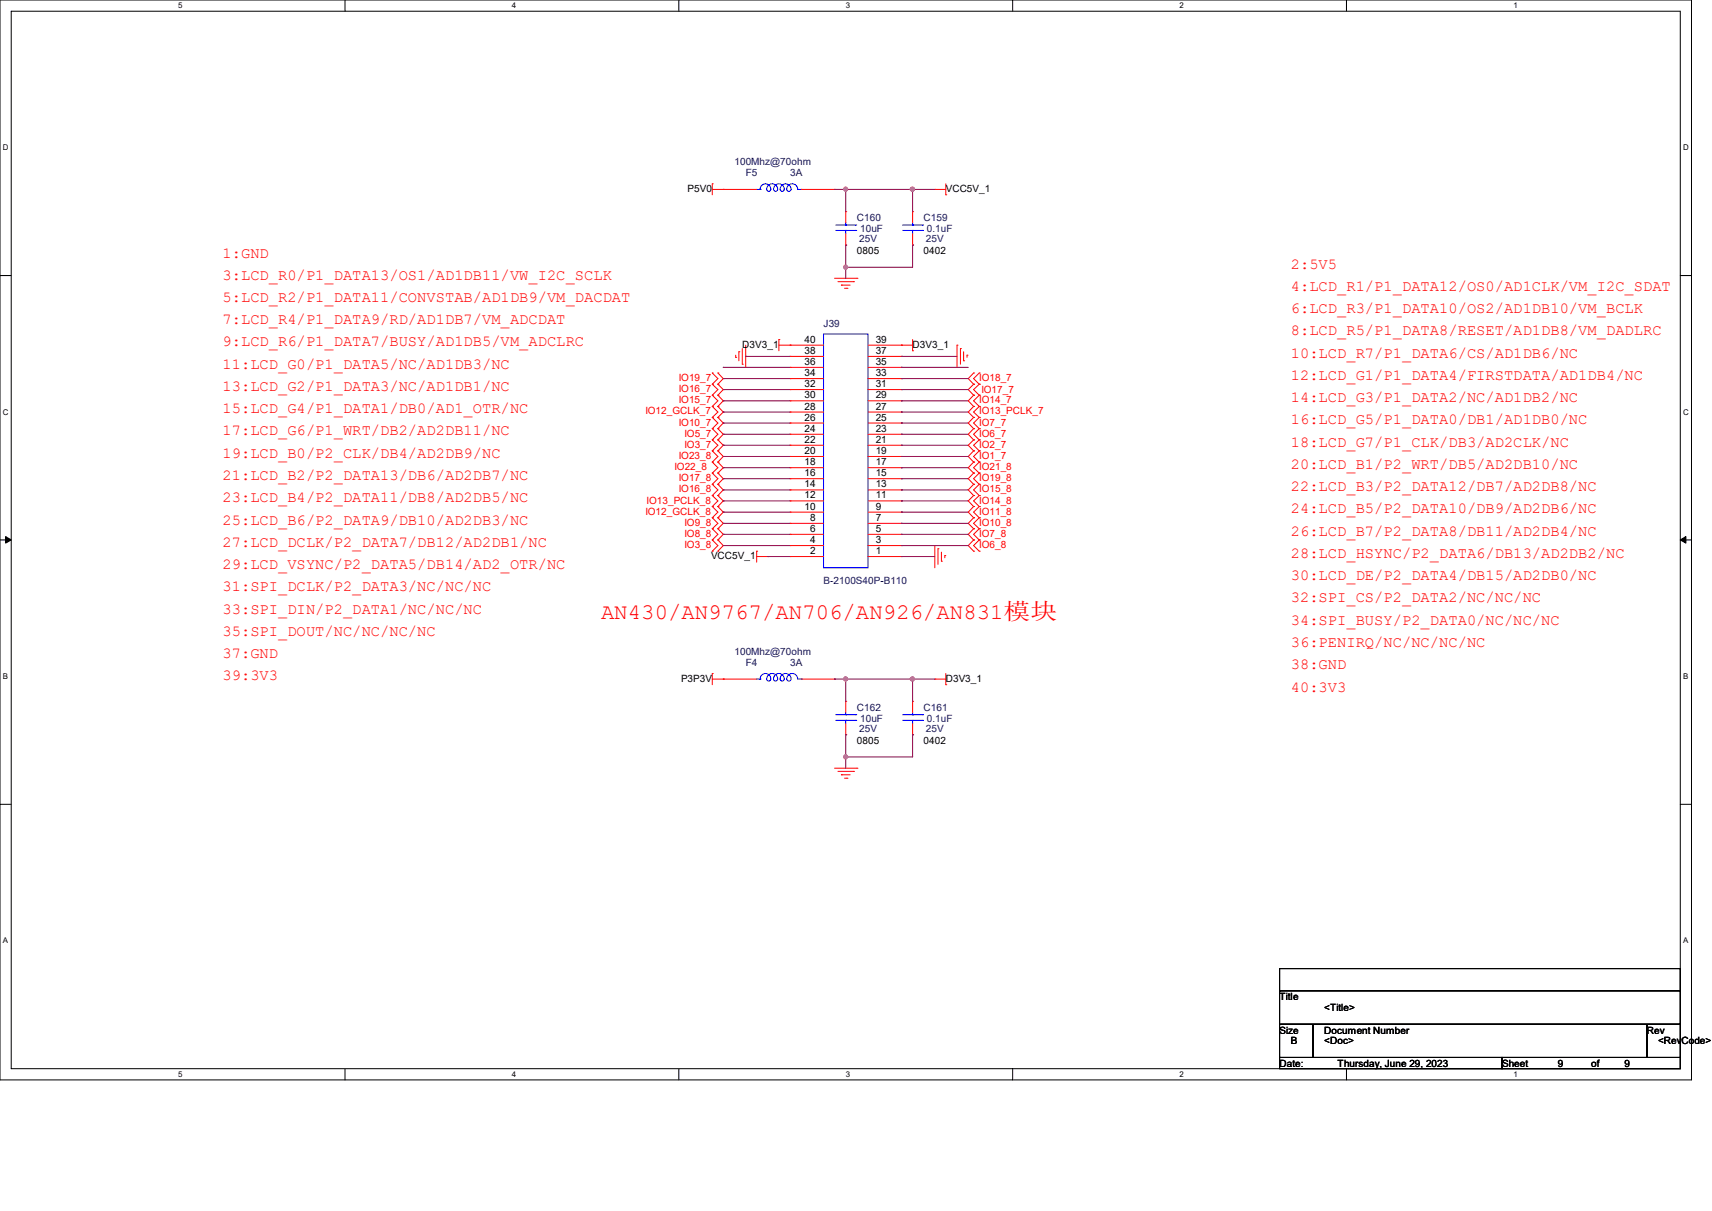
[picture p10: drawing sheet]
<svg xmlns="http://www.w3.org/2000/svg" width="297mm" height="210mm" viewBox="0 0 297 210" stroke-linecap="round" stroke-linejoin="round" font-family="sans-serif">
<path d="M0 0h293.5v187.3h-293.5zM1.9 1.9h289.6v183.4h-289.6z" fill="none" stroke="#000" stroke-width=".17"/>
<g fill="#fff">
<path d="M30.9 .2h.8v1.5h-.8z"/>
<path d="M30.9 185.5h.8v1.6h-.8z"/>
</g>
<path d="M59.9 0v1.9M59.9 185.3v2" fill="none" stroke="#000" stroke-width=".17"/>
<g fill="#fff">
<path d="M88.8 .2h.8v1.5h-.8z"/>
<path d="M88.8 185.5h.8v1.6h-.8z"/>
</g>
<path d="M117.8 0v1.9M117.8 185.3v2" fill="none" stroke="#000" stroke-width=".17"/>
<g fill="#fff">
<path d="M146.7 .2h.8v1.5h-.8z"/>
<path d="M146.7 185.5h.8v1.6h-.8z"/>
</g>
<path d="M175.7 0v1.9M175.7 185.3v2" fill="none" stroke="#000" stroke-width=".17"/>
<g fill="#fff">
<path d="M204.6 .2h.8v1.5h-.8z"/>
<path d="M204.6 185.5h.8v1.6h-.8z"/>
</g>
<path d="M233.6 0v1.9M233.6 185.3v2" fill="none" stroke="#000" stroke-width=".17"/>
<g fill="#fff">
<path d="M262.6 .2h.7v1.5h-.7z"/>
<path d="M262.6 185.5h.7v1.6h-.7z"/>
<path d="M.5 24.8h1v1.6h-1z"/>
<path d="M292 24.8h1v1.6h-1z"/>
<path d="M.5 70.7h1v1.5h-1z"/>
<path d="M292 70.7h1v1.5h-1z"/>
</g>
<path d="M0 47.8h1.9M291.5 47.8h2" fill="none" stroke="#000" stroke-width=".17"/>
<g fill="#fff">
<path d="M.5 116.5h.9v1.6h-.9z"/>
<path d="M292 116.5h.9v1.6h-.9z"/>
</g>
<path d="M0 93.6h1.9M291.5 93.6h2" fill="none" stroke="#000" stroke-width=".17"/>
<path d="M1 93l.9 .6-.9 .6zM291.5 93.6l1-.6v1.2z" fill="#000" stroke="#000" stroke-width=".17"/>
<g fill="#fff">
<path d="M.5 162.4h.9v1.5h-.9z"/>
<path d="M292 162.4h.9v1.5h-.9z"/>
</g>
<path d="M0 139.5h1.9M291.5 139.5h2M222 168h69.5v3.8h-69.5zM222 171.8h69.5v5.8h-69.5zM222 177.6h5.8v5.8h-5.8zM227.8 177.6h57.9v5.8h-57.9zM285.7 177.6h5.8v5.8h-5.8zM222 183.4h38.6v1.9h-38.6zM260.6 183.4h30.9v1.9h-30.9z" fill="none" stroke="#000" stroke-width=".17"/>
<g fill="none" stroke="#f00" stroke-width=".17">
<path d="M123.6 31.9h.1M123.6 31.9v1.9M123.6 32.9h7.7M125.5 32.9h.1M139 32.9h5.8M144.8 32.9h.1M146.7 36.7h.1M146.7 36.7v1.9M158.3 36.7h.1M158.3 36.7v1.9M162.2 32.9h.1M162.2 32.9h1.9"/>
<path d="M164.1 33.8h.1M164.1 31.9v1.9M129.4 59.9v3.8M135.1 58.9h.1M135.1 59.9h7.8M135.1 58.9v1.9M137.1 59.9h.1M144.8 48.3h3.9M145.4 48.9h2.7M146 49.4h.1M146 49.4h1.5M146.5 50h.4"/>
<path d="M146.7 42.5h.1M146.7 40.6v1.9M146.9 50h.1M148.1 48.9h.1M148.7 48.3h.1M150.6 59.9h7.7M156.4 59.9h.1M158.3 42.5h.1M158.3 40.6v1.9M158.3 58.9v1.9M166 59.9h.1M166 59.9v3.8"/>
<path d="M123.6 66.6h.1M123.6 68.5h.1M123.6 70.5h.1M123.6 72.4h.1M123.6 74.3h.1M123.6 76.3h.1M123.6 78.2h.1M123.6 64.7h.1M123.6 66.6l.9 1-.9 .9M123.6 70.5l.9 1-.9 .9M123.6 74.3l.9 1-.9 1M123.6 78.2l.9 1-.9 .9"/>
<path d="M123.6 64.7l.9 1-.9 .9M123.6 68.5l.9 1-.9 1M123.6 72.4l.9 1-.9 .9M123.6 76.3l.9 .9-.9 1M124.5 68.5h.1M124.5 66.6h.1M124.5 72.4h.1M124.5 70.5h.1M124.5 76.3h.1M124.5 74.3h.1M124.5 78.2h.1M124.5 64.7h.1"/>
<path d="M124.5 66.6l1 1-1 .9M124.5 70.5l1 1-1 .9M124.5 74.3l1 1-1 1M124.5 78.2l1 1-1 .9M124.5 64.7l1 1-1 .9M124.5 68.5l1 1-1 1M124.5 72.4l1 1-1 .9M124.5 76.3l1 .9-1 1M127.6 62h.1M127.6 61.6v.4M128.2 61h.1M128.2 61v1.6"/>
<path d="M128.8 63.2h.1M128.8 60.5v2.7M129.4 63.7h.1M137.1 79.2h.1M137.1 77.2h.1M137.1 75.3h.1M137.1 73.4h.1M137.1 71.5h.1M137.1 69.5h.1M137.1 67.6h.1M137.1 65.7h.1M137.1 63.7h.1"/>
<path d="M137.1 61.8h.1M137.1 79.2h5.8M137.1 77.2h5.8M137.1 75.3h5.8M137.1 73.4h5.8M137.1 71.5h5.8M137.1 69.5h5.8M137.1 67.6h5.8M137.1 65.7h5.8M137.1 63.7h5.8M137.1 61.8h5.8M150.6 79.2h5.8"/>
<path d="M150.6 77.2h5.8M150.6 75.3h5.8M150.6 73.4h5.8M150.6 71.5h5.8M150.6 69.5h5.8M150.6 67.6h5.8M150.6 65.7h5.8M150.6 63.7h5.8M150.6 61.8h5.8M156.4 79.2h.1M156.4 77.2h.1M156.4 75.3h.1"/>
<path d="M156.4 73.4h.1M156.4 71.5h.1M156.4 69.5h.1M156.4 67.6h.1M156.4 65.7h.1M156.4 63.7h.1M156.4 61.8h.1M158.3 60.8h.1M166.6 60.5h.1M166.6 60.5v2.7M167.2 62.6h.1M167.2 61v1.6"/>
<path d="M167.8 61.6h.1M167.8 61.6v.4M168.9 66.6h.1M168.9 68.5h.1M168.9 78.2h.1M168.9 70.5h.1M168.9 72.4h.1M168.9 74.3h.1M168.9 76.3h.1M168.9 64.7h.1M168.9 66.6l-.9 1 .9 .9M168.9 78.2l-.9 1 .9 .9"/>
<path d="M168.9 70.5l-.9 1 .9 .9M168.9 74.3l-.9 1 .9 1M168.9 64.7l-.9 1 .9 .9M168.9 68.5l-.9 1 .9 1M168.9 72.4l-.9 1 .9 .9M168.9 76.3l-.9 .9 .9 1M169.9 68.5h.1M169.9 66.6h.1M169.9 78.2h.1M169.9 72.4h.1M169.9 70.5h.1M169.9 76.3h.1"/>
<path d="M169.9 74.3h.1M169.9 64.7h.1M169.9 66.6l-1 1 1 .9M169.9 78.2l-1 1 1 .9M169.9 70.5l-1 1 1 .9M169.9 74.3l-1 1 1 1M169.9 64.7l-1 1 1 .9M169.9 68.5l-1 1 1 1M169.9 72.4l-1 1 1 .9M169.9 76.3l-1 .9 1 1M123.6 85.9h.1M123.6 87.8h.1"/>
<path d="M123.6 82h.1M123.6 84h.1M123.6 80.1h.1M123.6 89.8h.1M123.6 91.7h.1M123.6 93.6h.1M123.6 95.6h.1M123.6 85.9l.9 1-.9 .9M123.6 82l.9 1-.9 1M123.6 87.8l.9 1-.9 1M123.6 84l.9 1-.9 .9M123.6 80.1l.9 1-.9 .9"/>
<path d="M123.6 89.8l.9 1-.9 .9M123.6 91.7l.9 1-.9 .9M123.6 93.6l.9 1-.9 1M124.5 87.8h.1M124.5 85.9h.1M124.5 84h.1M124.5 82h.1M124.5 80.1h.1M124.5 89.8h.1M124.5 91.7h.1M124.5 93.6h.1M124.5 95.6h.1"/>
<path d="M124.5 85.9l1 1-1 .9M124.5 82l1 1-1 1M124.5 87.8l1 1-1 1M124.5 84l1 1-1 .9M124.5 80.1l1 1-1 .9M124.5 89.8l1 1-1 .9M124.5 91.7l1 1-1 .9M124.5 93.6l1 1-1 1M131.3 95.6h.1M131.3 96.5h1.9M131.3 95.6v1.9M133.2 96.5h.1"/>
<path d="M137.1 96.5h.1M137.1 94.6h.1M137.1 92.7h.1M137.1 90.8h.1M137.1 88.8h.1M137.1 86.9h.1M137.1 85h.1M137.1 83h.1M137.1 81.1h.1M137.1 96.5h5.8M137.1 94.6h5.8M137.1 92.7h5.8"/>
<path d="M137.1 90.8h5.8M137.1 88.8h5.8M137.1 86.9h5.8M137.1 85h5.8M137.1 83h5.8M137.1 81.1h5.8M150.6 96.5h5.8M150.6 94.6h5.8M150.6 92.7h5.8M150.6 90.8h5.8M150.6 88.8h5.8M150.6 86.9h5.8"/>
<path d="M150.6 85h5.8M150.6 83h5.8M150.6 81.1h5.8M156.4 96.5h.1M156.4 94.6h.1M156.4 92.7h.1M156.4 90.8h.1M156.4 88.8h.1M156.4 86.9h.1M156.4 85h.1M156.4 83h.1M156.4 81.1h.1"/>
<path d="M162.2 94.6h.1M162.2 94.6v3.9M162.7 95.2h.1M162.7 95.2v2.7M163.3 97.3h.1M163.3 95.8v1.5M163.9 96.4h.1M163.9 96.4v.3M168.9 85.9h.1M168.9 87.8h.1M168.9 80.1h.1M168.9 89.8h.1"/>
<path d="M168.9 91.7h.1M168.9 82h.1M168.9 84h.1M168.9 93.6h.1M168.9 95.6h.1M168.9 85.9l-.9 1 .9 .9M168.9 89.8l-.9 1 .9 .9M168.9 82l-.9 1 .9 1M168.9 87.8l-.9 1 .9 1M168.9 84l-.9 1 .9 .9M168.9 80.1l-.9 1 .9 .9M168.9 93.6l-.9 1 .9 1"/>
<path d="M168.9 91.7l-.9 1 .9 .9M169.9 87.8h.1M169.9 85.9h.1M169.9 80.1h.1M169.9 91.7h.1M169.9 89.8h.1M169.9 84h.1M169.9 82h.1M169.9 95.6h.1M169.9 93.6h.1M169.9 85.9l-1 1 1 .9M169.9 89.8l-1 1 1 .9"/>
<path d="M169.9 82l-1 1 1 1M169.9 87.8l-1 1 1 1M169.9 84l-1 1 1 .9M169.9 80.1l-1 1 1 .9M169.9 93.6l-1 1 1 1M169.9 91.7l-1 1 1 .9M123.6 116.8h.1M123.6 117.8h7.7M123.6 116.8v1.9M125.5 117.8h.1M139 117.8h5.8M144.8 117.8h.1"/>
<path d="M162.2 117.8h.1M162.2 117.8h1.9M164.1 118.7h.1M164.1 116.8v1.9M144.8 133.2h3.9M145.4 133.8h2.7M146 134.4h.1M146 134.4h1.5M146.5 135h.4M146.7 121.6h.1M146.7 127.4h.1M146.7 121.6v2"/>
<path d="M146.7 125.5v1.9M146.9 135h.1M148.1 133.8h.1M148.7 133.2h.1M158.3 121.6h.1M158.3 127.4h.1M158.3 121.6v2M158.3 125.5v1.9"/>
</g>
<g fill="none" stroke="#00f" stroke-width=".17">
<path d="M131.3 32.9h.6M131.9 32.9h.1M131.9 32.8a.92 .92 0 0 1 1-.9 .92 .92 0 0 1 .8 1.1 .36 .36 0 0 1-.4 .2 .36 .36 0 0 1-.3-.4 .93 .93 0 0 1 1-.9 .93 .93 0 0 1 .9 1.1 .36 .36 0 0 1-.4 .2 .36 .36 0 0 1-.3-.4 .92 .92 0 0 1 1-.9 .92 .92 0 0 1 .8 1.1 .35 .35 0 0 1-.4 .2 .35 .35 0 0 1-.3-.3M135.3 32.8a.93 .93 0 0 1 1.1-.9 .93 .93 0 0 1 .8 1.1 .38 .38 0 0 1-.4 .2 .38 .38 0 0 1-.3-.4 .95 .95 0 0 1 .9-.9 .95 .95 0 0 1 1 .9M138.4 32.9h.6M139 32.9h.1M145 40h3.5M145 39h3.5M146.7 39h.1M146.7 40h.1M146.7 38.6v.4M146.7 40v.6"/>
<path d="M148.5 40h.1M148.5 39h.1M156.6 40h3.5M156.6 39h3.5M158.3 39h.1M158.3 40h.1M158.3 38.6v.4M158.3 40v.6M160.1 40h.1M160.1 39h.1M142.9 57.9h7.7v40.6h-7.7zM131.3 117.8h.6"/>
<path d="M131.9 117.8h.1M131.9 117.8a.92 .92 0 0 1 1-1 .92 .92 0 0 1 .8 1.1 .36 .36 0 0 1-.4 .2 .36 .36 0 0 1-.3-.3 .94 .94 0 0 1 1-1 .94 .94 0 0 1 .9 1.1 .36 .36 0 0 1-.4 .2 .36 .36 0 0 1-.3-.3 .9 .9 0 0 1 1.1-1 .9 .9 0 0 1 .6 1.3 .36 .36 0 0 1-.6-.3 .94 .94 0 0 1 1.1-1 .94 .94 0 0 1 .8 1.1 .38 .38 0 0 1-.4 .2 .38 .38 0 0 1-.3-.3 .95 .95 0 0 1 .9-1 .95 .95 0 0 1 1 1M138.4 117.8h.6M139 117.8h.1M145 124.9h3.5M145 124h3.5M146.7 124h.1M146.7 124.9h.1M146.7 123.6v.4M146.7 124.9v.6M148.5 124.9h.1M148.5 124h.1"/>
<path d="M156.6 124.9h3.5M156.6 124h3.5M158.3 124h.1M158.3 124.9h.1M158.3 123.6v.4M158.3 124.9v.6M160.1 124.9h.1M160.1 124h.1"/>
</g>
<g fill="none" stroke="#800040" stroke-width=".17">
<path d="M144.8 32.9h.1M144.8 32.9h17.4M146.7 32.9h.1M146.7 32.9v3.8M158.3 32.9h.1M158.3 32.9v3.8M146.7 42.5h.1M146.7 46.4h.1M146.7 42.5v5.8M158.3 42.5h.1M158.3 42.5v3.9h-11.6M125.5 77.2h.1"/>
<path d="M125.5 79.2h.1M125.5 67.6h.1M125.5 69.5h.1M125.5 71.5h.1M125.5 73.4h.1M125.5 75.3h.1M125.5 63.7h.1M125.5 65.7h.1M125.5 73.4h11.6M125.5 75.3h11.6M125.5 77.2h11.6M125.5 79.2h11.6"/>
<path d="M125.5 65.7h11.6M125.5 67.6h11.6M125.5 69.5h11.6M125.5 71.5h11.6M125.5 63.7h11.6M129.4 61.8h.1M129.4 61.8h7.7M156.4 61.8h.1M156.4 73.4h.1M156.4 75.3h.1M156.4 77.2h.1M156.4 79.2h.1"/>
<path d="M156.4 65.7h.1M156.4 67.6h.1M156.4 69.5h.1M156.4 71.5h.1M156.4 63.7h.1M156.4 61.8h9.6M156.4 73.4h11.6M156.4 75.3h11.6M156.4 77.2h11.6M156.4 79.2h11.6M156.4 65.7h11.6M156.4 67.6h11.6"/>
<path d="M156.4 69.5h11.6M156.4 71.5h11.6M156.4 63.7h11.6M125.5 92.7h.1M125.5 94.6h.1M125.5 90.8h.1M125.5 88.8h.1M125.5 81.1h.1M125.5 83h.1M125.5 85h.1M125.5 86.9h.1M125.5 92.7h11.6"/>
<path d="M125.5 94.6h11.6M125.5 90.8h11.6M125.5 88.8h11.6M125.5 83h11.6M125.5 85h11.6M125.5 86.9h11.6M125.5 81.1h11.6M133.2 96.5h.1M133.2 96.5h3.9M156.4 96.5h.1M156.4 90.8h.1M156.4 92.7h.1"/>
<path d="M156.4 94.6h.1M156.4 88.8h.1M156.4 83h.1M156.4 85h.1M156.4 86.9h.1M156.4 81.1h.1M156.4 92.7h11.6M156.4 94.6h11.6M156.4 96.5h5.8M156.4 90.8h11.6M156.4 88.8h11.6M156.4 83h11.6"/>
<path d="M156.4 85h11.6M156.4 86.9h11.6M156.4 81.1h11.6M144.8 117.8h.1M144.8 117.8h17.4M146.7 117.8h.1M146.7 117.8v3.8M158.3 117.8h.1M158.3 117.8v3.8M146.7 127.4h.1M146.7 131.3h.1M146.7 127.4v5.8"/>
<path d="M158.3 127.4h.1M158.3 127.4v3.9h-11.6"/>
</g>
<g fill="#f0f" stroke="#f0f" stroke-width=".17">
<circle cx="146.7" cy="46.3" r=".36"/>
<circle cx="146.7" cy="131.3" r=".36"/>
<circle cx="158.3" cy="117.8" r=".37"/>
<circle cx="146.7" cy="117.8" r=".36"/>
<circle cx="158.3" cy="32.8" r=".37"/>
<circle cx="146.7" cy="32.8" r=".36"/>
</g>
<text font-size="3.9" fill="#f00" x="104.3" y="107.4">AN430/AN9767/AN706/AN926/AN831模块</text>
<g font-size="2.7" fill="#f00">
<text x="38.6" y="44.7">1:GND</text>
<text x="223.9" y="46.6">2:5V5</text>
<text x="38.6" y="48.5">3:LCD_R0/P1_DATA13/OS1/AD1DB11/VW_I2C_SCLK</text>
<text x="38.6" y="52.4">5:LCD_R2/P1_DATA11/CONVSTAB/AD1DB9/VM_DACDAT</text>
<text x="223.9" y="50.4">4:LCD_R1/P1_DATA12/OS0/AD1CLK/VM_I2C_SDAT</text>
<text x="38.6" y="56.2">7:LCD_R4/P1_DATA9/RD/AD1DB7/VM_ADCDAT</text>
<text x="223.9" y="58.2">8:LCD_R5/P1_DATA8/RESET/AD1DB8/VM_DADLRC</text>
<text x="223.9" y="54.3">6:LCD_R3/P1_DATA10/OS2/AD1DB10/VM_BCLK</text>
<text x="38.6" y="64">11:LCD_G0/P1_DATA5/NC/AD1DB3/NC</text>
<text x="38.6" y="60.1">9:LCD_R6/P1_DATA7/BUSY/AD1DB5/VM_ADCLRC</text>
<text x="223.9" y="65.9">12:LCD_G1/P1_DATA4/FIRSTDATA/AD1DB4/NC</text>
<text x="223.9" y="62">10:LCD_R7/P1_DATA6/CS/AD1DB6/NC</text>
<text x="38.6" y="71.7">15:LCD_G4/P1_DATA1/DB0/AD1_OTR/NC</text>
<text x="38.6" y="67.8">13:LCD_G2/P1_DATA3/NC/AD1DB1/NC</text>
<text x="223.9" y="69.7">14:LCD_G3/P1_DATA2/NC/AD1DB2/NC</text>
<text x="38.6" y="75.5">17:LCD_G6/P1_WRT/DB2/AD2DB11/NC</text>
<text x="223.9" y="77.5">18:LCD_G7/P1_CLK/DB3/AD2CLK/NC</text>
<text x="223.9" y="73.6">16:LCD_G5/P1_DATA0/DB1/AD1DB0/NC</text>
<text x="38.6" y="79.4">19:LCD_B0/P2_CLK/DB4/AD2DB9/NC</text>
<text x="38.6" y="83.3">21:LCD_B2/P2_DATA13/DB6/AD2DB7/NC</text>
<text x="223.9" y="81.3">20:LCD_B1/P2_WRT/DB5/AD2DB10/NC</text>
<text x="38.6" y="87.1">23:LCD_B4/P2_DATA11/DB8/AD2DB5/NC</text>
<text x="223.9" y="89">24:LCD_B5/P2_DATA10/DB9/AD2DB6/NC</text>
<text x="223.9" y="85.2">22:LCD_B3/P2_DATA12/DB7/AD2DB8/NC</text>
<text x="38.6" y="94.8">27:LCD_DCLK/P2_DATA7/DB12/AD2DB1/NC</text>
<text x="38.6" y="91">25:LCD_B6/P2_DATA9/DB10/AD2DB3/NC</text>
<text x="223.9" y="92.9">26:LCD_B7/P2_DATA8/DB11/AD2DB4/NC</text>
<text x="38.6" y="98.7">29:LCD_VSYNC/P2_DATA5/DB14/AD2_OTR/NC</text>
<text x="223.9" y="100.6">30:LCD_DE/P2_DATA4/DB15/AD2DB0/NC</text>
<text x="223.9" y="96.8">28:LCD_HSYNC/P2_DATA6/DB13/AD2DB2/NC</text>
<text x="38.6" y="106.4">33:SPI_DIN/P2_DATA1/NC/NC/NC</text>
<text x="38.6" y="102.6">31:SPI_DCLK/P2_DATA3/NC/NC/NC</text>
<text x="223.9" y="104.5">32:SPI_CS/P2_DATA2/NC/NC/NC</text>
<text x="38.6" y="110.3">35:SPI_DOUT/NC/NC/NC/NC</text>
<text x="223.9" y="108.3">34:SPI_BUSY/P2_DATA0/NC/NC/NC</text>
<text x="223.9" y="112.2">36:PENIRQ/NC/NC/NC/NC</text>
<text x="38.6" y="118">39:3V3</text>
<text x="38.6" y="114.1">37:GND</text>
<text x="223.9" y="119.9">40:3V3</text>
<text x="223.9" y="116.1">38:GND</text>
</g>
<g font-size="1.7" fill="#000080">
<text x="127.4" y="28.7">100Mhz@70ohm</text>
<text x="129.4" y="30.6">F5</text>
<text x="137.1" y="30.6">3A</text>
<text x="148.7" y="38.3">C160</text>
<text x="149.1" y="42">25V</text>
<text x="149.2" y="40.2">10uF</text>
<text x="160.2" y="38.3">C159</text>
<text x="160.6" y="42">25V</text>
<text x="160.8" y="40.2">0.1uF</text>
<text x="142.9" y="56.6">J39</text>
<text x="142.9" y="101.2">B-2100S40P-B110</text>
<text x="127.4" y="113.6">100Mhz@70ohm</text>
<text x="129.4" y="115.5">F4</text>
<text x="137.1" y="115.5">3A</text>
<text x="148.7" y="123.2">C162</text>
<text x="149.2" y="125.2">10uF</text>
<text x="160.2" y="123.2">C161</text>
<text x="160.8" y="125.2">0.1uF</text>
<text x="149.1" y="126.9">25V</text>
<text x="160.6" y="126.9">25V</text>
</g>
<g font-size="1.7">
<text x="119.3" y="33.3">P5V0</text>
<text x="164.1" y="33.3">VCC5V_1</text>
<text x="148.7" y="44.1">0805</text>
<text x="160.2" y="44.1">0402</text>
<text x="139.6" y="59.4">40</text>
<text x="151.9" y="59.4">39</text>
<text x="128.8" y="60.3">D3V3_1</text>
<text x="139.6" y="65.2">34</text>
<text x="139.6" y="63.3">36</text>
<text x="139.6" y="61.4">38</text>
<text x="151.9" y="65.2">33</text>
<text x="151.9" y="63.3">35</text>
<text x="151.9" y="61.4">37</text>
<text x="158.3" y="60.3">D3V3_1</text>
<text x="139.6" y="71">28</text>
<text x="139.6" y="69.1">30</text>
<text x="139.6" y="67.1">32</text>
<text x="151.9" y="71">27</text>
<text x="151.9" y="69.1">29</text>
<text x="151.9" y="67.1">31</text>
<text x="139.6" y="76.8">22</text>
<text x="139.6" y="74.9">24</text>
<text x="139.6" y="72.9">26</text>
<text x="151.9" y="76.8">21</text>
<text x="151.9" y="74.9">23</text>
<text x="151.9" y="72.9">25</text>
<text x="139.6" y="82.6">16</text>
<text x="139.6" y="80.7">18</text>
<text x="139.6" y="78.7">20</text>
<text x="151.9" y="82.6">15</text>
<text x="151.9" y="80.7">17</text>
<text x="151.9" y="78.7">19</text>
<text x="139.6" y="88.4">10</text>
<text x="139.6" y="86.4">12</text>
<text x="139.6" y="84.5">14</text>
<text x="151.9" y="88.4">9</text>
<text x="151.9" y="86.4">11</text>
<text x="151.9" y="84.5">13</text>
<text x="140.5" y="94.2">4</text>
<text x="140.5" y="92.2">6</text>
<text x="140.5" y="90.3">8</text>
<text x="151.9" y="94.2">3</text>
<text x="151.9" y="92.2">5</text>
<text x="151.9" y="90.3">7</text>
<text x="123.4" y="97">VCC5V_1</text>
<text x="140.5" y="96.1">2</text>
<text x="151.9" y="96.1">1</text>
<text x="118.1" y="118.2">P3P3V</text>
<text x="164.1" y="118.2">D3V3_1</text>
<text x="148.7" y="129">0805</text>
<text x="160.2" y="129">0402</text>
<text x="222" y="173.4">Title</text>
<text x="222" y="179.2">Size</text>
<text x="229.7" y="175.3">&lt;Title&gt;</text>
<text x="229.7" y="179.2">Document Number</text>
<text x="285.7" y="179.2">Rev</text>
<text x="222" y="185">Date:</text>
<text x="223.9" y="181.1">B</text>
<text x="229.7" y="181.1">&lt;Doc&gt;</text>
<text x="232.1" y="185">Thursday, June 29, 2023</text>
<text x="260.6" y="185">Sheet</text>
<text x="270.2" y="185">9</text>
<text x="276" y="185">of</text>
<text x="281.8" y="185">9</text>
<text x="287.7" y="181.1">&lt;RevCode&gt;</text>
</g>
<g font-size="1.7" fill="#f00">
<text x="112" y="71.9">IO12_GCLK_7</text>
<text x="117.8" y="68">IO16_7</text>
<text x="117.8" y="66.1">IO19_7</text>
<text x="117.8" y="70">IO15_7</text>
<text x="169.9" y="71.9">IO13_PCLK_7</text>
<text x="169.9" y="66.1">IO18_7</text>
<text x="169.9" y="70">IO14_7</text>
<text x="170.3" y="68.2">IO17_7</text>
<text x="117.8" y="73.8">IO10_7</text>
<text x="118.7" y="75.7">IO5_7</text>
<text x="118.7" y="77.7">IO3_7</text>
<text x="169.9" y="75.7">IO6_7</text>
<text x="169.9" y="73.8">IO7_7</text>
<text x="169.9" y="77.7">IO2_7</text>
<text x="117" y="81.5">IO22_8</text>
<text x="117.8" y="83.5">IO17_8</text>
<text x="117.8" y="79.6">IO23_8</text>
<text x="169.9" y="79.6">IO1_7</text>
<text x="169.9" y="83.5">IO19_8</text>
<text x="169.9" y="81.5">IO21_8</text>
<text x="112" y="89.3">IO12_GCLK_8</text>
<text x="112.2" y="87.3">IO13_PCLK_8</text>
<text x="117.8" y="85.4">IO16_8</text>
<text x="169.9" y="87.3">IO14_8</text>
<text x="169.9" y="89.3">IO11_8</text>
<text x="169.9" y="85.4">IO15_8</text>
<text x="118.7" y="91.2">IO9_8</text>
<text x="118.7" y="93.1">IO8_8</text>
<text x="118.7" y="95">IO3_8</text>
<text x="169.9" y="91.2">IO10_8</text>
<text x="169.9" y="95">IO6_8</text>
<text x="169.9" y="93.1">IO7_8</text>
</g>
<g font-size="1.4">
<text x="30.9" y="1.4">5</text>
<text x="88.8" y="1.4">4</text>
<text x="146.7" y="1.4">3</text>
<text x="204.6" y="1.4">2</text>
<text x="262.6" y="1.4">1</text>
<text x=".5" y="26.1">D</text>
<text x="292" y="26.1">D</text>
<text x=".5" y="71.9">C</text>
<text x="292" y="71.9">C</text>
<text x=".5" y="117.8">B</text>
<text x="292" y="117.8">B</text>
<text x=".5" y="163.6">A</text>
<text x="292" y="163.6">A</text>
<text x="30.9" y="186.8">5</text>
<text x="88.8" y="186.8">4</text>
<text x="146.7" y="186.8">3</text>
<text x="204.6" y="186.8">2</text>
<text x="262.6" y="186.8">1</text>
</g>
</svg>
